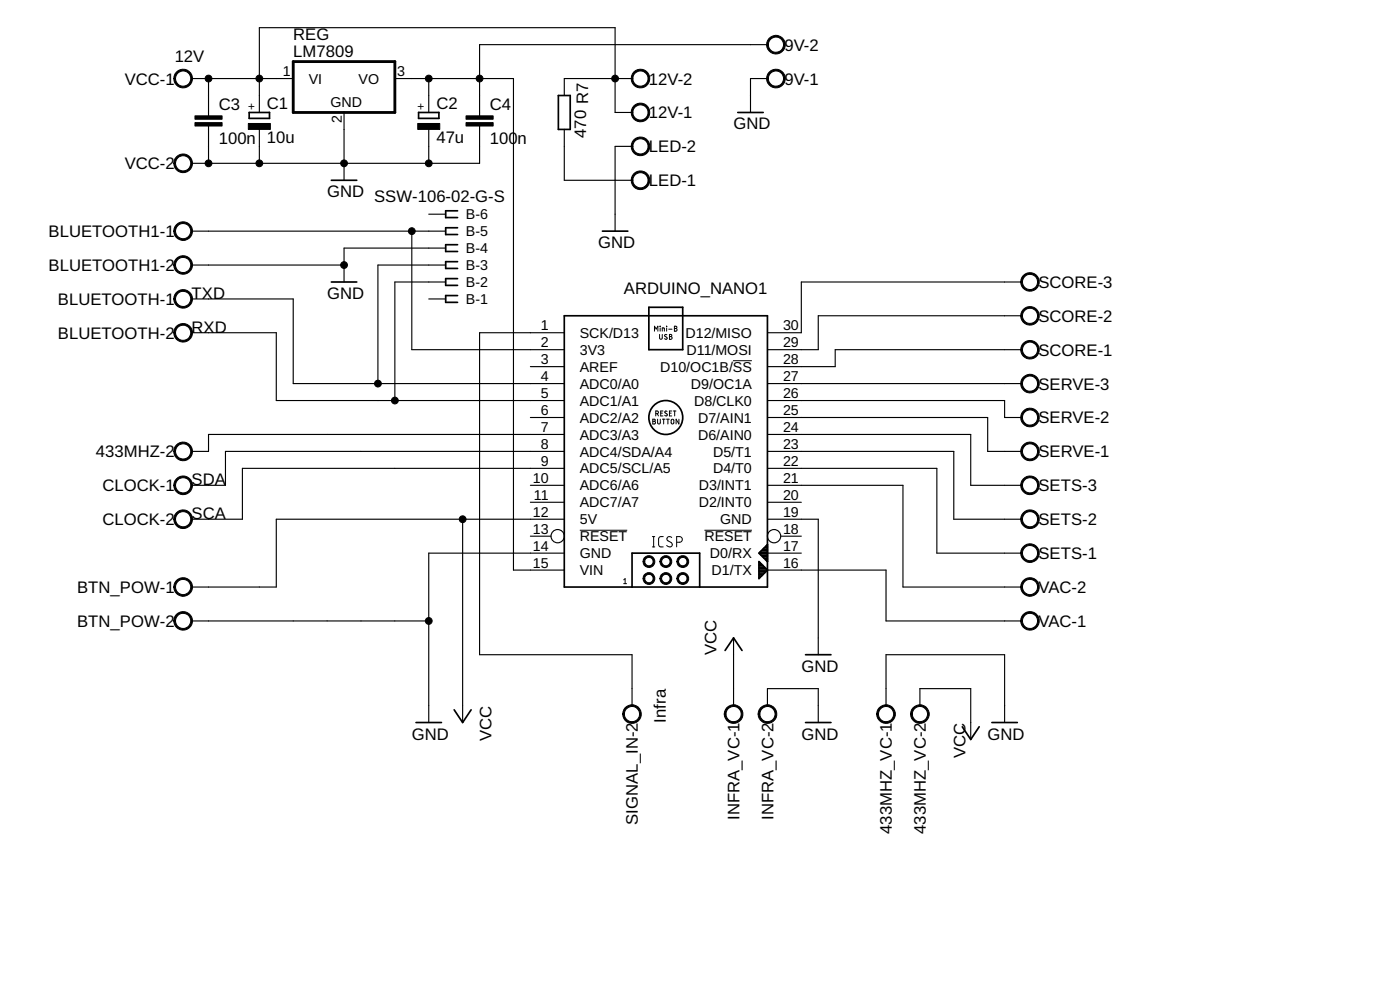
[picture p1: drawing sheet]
<svg xmlns="http://www.w3.org/2000/svg" width="210mm" height="148mm" viewBox="0 0 210 148" stroke-linecap="round" stroke-linejoin="round" font-family="sans-serif">
<g fill="none" stroke="#000" stroke-width=".15">
<path d="M98.1 49.6v-.7l.3 .4 .2-.4v.7M98.9 50.1v.6l.2 .1 .2-.1v-.6M99 48.9h.1M99 49.1v.5M99.3 49.6v-.5l.3 .1v.4M99.9 48.9h.1M99.9 49.1v.5M100 50.2l-.3-.1-.1 .2 .4 .3v.2h-.1l-.3-.1M100.3 49.3h.5M100.4 50.1l.3 .1v.1l-.1 .1 .2 .1v.2l-.2 .1h-.2zM100.4 50.4h.2M101.1 48.9l.4 .1v.1l-.2 .1 .2 .1-.1 .3h-.3z"/>
<path d="M101.1 49.2h.2M109.9 54h2.8M86.9 79.4h7.1M97.9 62.8l.3 .1v.1l-.1 .1 .2 .1-.1 .3h-.3zM97.9 63.1h.2M98.3 62h.3l.1-.3-.4-.1v.7M98.6 62l.1 .3M98.6 62.8v.6l.2 .1 .2-.1v-.6M99.1 61.9h.2M99.3 62.8h.4M99.4 61.6h-.3v.7h.3M99.5 62.8v.7"/>
<path d="M99.9 62.8h.5M100 61.6h-.2l-.1 .1 .3 .4v.1l-.1 .1-.2-.1M100.1 62.8v.7M100.4 61.9h.2M100.6 62.9l.2-.1 .2 .1v.4l-.1 .2-.3-.1zM100.7 61.6h-.3v.7h.3M100.9 61.6h.4M101.2 61.6v.7M101.8 62.8v.7l-.4-.7v.7M105.6 79.4h7.1M93.5 86.9l.2-.2v.7M93.5 87.4h.4"/>
<path d="M97.8 81.9h.4M97.8 80.4h.4M98 80.4v1.5M99.4 80.4h-.4l-.3 .3 .1 1 .2 .2h.4M100.7 80.5a.4 .4 0 0 0-.5-.1 .4 .4 0 0 0-.1 .6l.5 .3a.39 .39 0 0 1 .1 .6 .39 .39 0 0 1-.6-.1l-.2-.1M101.5 81.2h.4a.42 .42 0 0 0 .4-.4 .42 .42 0 0 0-.4-.4h-.4v1.5"/>
</g>
<g fill="none" stroke="#000" stroke-width=".25">
<path d="M37.4 16.8h3v.9h-3zM62.8 16.8h3v.9h-3zM83.7 14.3h1.8v5.1h-1.8zM110.6 16.8h3.8M49.7 27h3.8M68.6 31.6h-1.8v1h1.8M68.6 34.1h-1.8v1h1.8M68.6 36.7h-1.8v1h1.8M68.6 39.2h-1.8v1h1.8M90.3 34.6h3.8M49.7 42.2h3.8M68.6 44.3h-1.8v1h1.8"/>
<path d="M68.6 41.7h-1.8v1.1h1.8M84.6 47.3h30.5v40.6h-30.5zM97.3 46h5.1v6.4h-5.1zM94.8 87.9v-5h10.1v5M108.7 97.5l1.3-1.9 1.3 1.9M113.8 84.1l1.3 1.3-1.3 1.3zM113.8 86.5h.2M113.8 86.3h.4M113.8 86.1h.6M113.8 85.9h.8M113.8 85.6h1.1M113.8 85.4h1.3"/>
<path d="M113.8 85.2h1.1M113.8 85h.8M113.8 84.7h.6M113.8 84.5h.4M113.8 84.3h.2M113.9 83h1.2M113.9 82.7h1.2M114.1 83.2h1M114.2 82.5h.9M114.3 83.4h.8M114.4 82.3h.7M114.6 83.6h.5"/>
<path d="M114.6 82.1h.5M114.8 83.8h.3M114.8 81.9h.3M115 84.1h.1M115 81.6h.1M115.1 81.6l-1.3 1.3 1.3 1.2M120.8 98.1h3.8M62.4 108.2h3.8M68.1 106.3l1.3 1.9 1.2-1.9M120.8 108.2h3.8M144.3 108.9l1.2 1.9 1.3-1.9M148.7 108.2h3.8"/>
<circle cx="99.8" cy="62.5" r="2.54"/>
</g>
<g fill="none" stroke="#000" stroke-width=".17">
<path d="M28.7 11.8h15.3M31.3 11.8v5.6M31.3 18.9v5.6M38.9 16.8v-12.7h53.3v12.7h2.6M38.9 19.4v5.1M51.6 16.8v10.2M59.2 11.8h17.8v73.6h7.6M64.3 11.8v5M64.3 19.4v5.1M71.9 18.9v5.6h-43.2M84.6 19.4v7.6h10.2M94.8 11.8h-10.2v2.5"/>
<path d="M115.1 11.8h-2.6v5M115.1 6.7h-43.2v10.7M28.7 34.6h38.1M28.7 39.7h22.9M61.7 34.6v17.8h22.9M64.3 32.1h2.5M66.8 37.2h-15.2v5M66.8 39.7h-10.1v17.8M94.8 21.9h-2.6v12.7M28.7 49.8h12.7v10.2h43.2M28.7 44.8h15.3v12.7h40.6M64.3 44.8h2.5"/>
<path d="M66.8 42.2h-7.6v17.8M79.5 54.9h5.1M84.6 49.8h-12.7v48.3h22.9v7.6M115.1 57.5h38.1M153.2 52.4h-28v2.5h-10.1M153.2 47.3h-30.5v5.1h-7.6M153.2 42.2h-33.1v7.6h-5M69.4 77.8v30.4M79.5 75.2h5.1M79.5 72.7h5.1M79.5 62.5h5.1M84.6 70.2h-48.3v7.6h-7.6"/>
<path d="M84.6 77.8h-43.2v10.1h-12.7M84.6 67.6h-50.8v5.1h-5.1M84.6 65.1h-53.3v2.5h-2.6M115.1 70.2h25.4v12.7h12.7M115.1 77.8h7.6v20.3M115.1 67.6h27.9v10.2h10.2M115.1 75.2h5M115.1 72.7h20.3v15.2h17.8M115.1 65.1h30.4v7.6h7.7M115.1 62.5h33v5.1h5.1M115.1 60h35.5v2.5h2.6M28.7 93h35.6"/>
<path d="M79.5 80.3h3.1M84.6 82.9h-20.3v25.3M110 95.6v10.1M115.1 85.4h17.7v7.6h20.4M115.1 82.9h5M117.1 80.3h3M115.1 105.7v-2.5h7.6v5M132.8 105.7v-7.6h17.8v10.1M137.9 105.7v-2.5h7.6v7.6"/>
<circle cx="83.6" cy="80.3" r=".99"/>
<circle cx="116.1" cy="80.3" r=".99"/>
</g>
<g fill="#000" stroke="#000" stroke-width=".15">
<path d="M26.4 10.8a1.4 1.4 0 0 1 2.3 .3 1.4 1.4 0 0 1-.9 2 1.4 1.4 0 0 1-1.7-1.3h.2a1.15 1.15 0 0 1 1.6-1.1 1.15 1.15 0 0 1 .3 1.9 1.15 1.15 0 0 1-1.8-.5l-.1-.3h-.2l.1-.7z" fill-rule="evenodd"/>
<path d="M95 15.9a1.4 1.4 0 0 1 2.2 .2 1.4 1.4 0 0 1-.8 2.1 1.4 1.4 0 0 1-1.8-1.4h.3a1.14 1.14 0 0 1 1.7-.9 1.14 1.14 0 0 1 .1 1.9 1.14 1.14 0 0 1-1.8-.7v-.3h-.3l.2-.6z" fill-rule="evenodd"/>
<path d="M95 10.8a1.4 1.4 0 0 1 2.2 .2 1.4 1.4 0 0 1-.8 2.1 1.4 1.4 0 0 1-1.8-1.3h.3a1.14 1.14 0 0 1 1.7-1 1.14 1.14 0 0 1 .1 2 1.14 1.14 0 0 1-1.8-.7v-.3h-.3l.2-.7z" fill-rule="evenodd"/>
<path d="M115.3 10.8a1.4 1.4 0 0 1 2.2 .3 1.4 1.4 0 0 1-.8 2 1.4 1.4 0 0 1-1.8-1.3h.3a1.15 1.15 0 0 1 1.6-1.1 1.15 1.15 0 0 1 .3 1.9 1.15 1.15 0 0 1-1.9-.5v-.3h-.3l.2-.7z" fill-rule="evenodd"/>
<path d="M115.3 5.7a1.4 1.4 0 0 1 2.2 .3 1.4 1.4 0 0 1-.8 2.1 1.4 1.4 0 0 1-1.8-1.4h.3a1.15 1.15 0 0 1 1.6-1.1 1.15 1.15 0 0 1 .3 1.9 1.15 1.15 0 0 1-1.9-.5v-.3h-.3l.1-.4z" fill-rule="evenodd"/>
<path d="M26.4 23.5a1.4 1.4 0 0 1 2.3 .3 1.4 1.4 0 0 1-.9 2 1.4 1.4 0 0 1-1.7-1.3h.2a1.15 1.15 0 0 1 1.6-1.1 1.15 1.15 0 0 1 .3 1.9 1.15 1.15 0 0 1-1.8-.6l-.1-.2h-.2l.1-.7z" fill-rule="evenodd"/>
<path d="M26.4 33.7a1.4 1.4 0 0 1 2.3 .2 1.4 1.4 0 0 1-.9 2.1 1.4 1.4 0 0 1-1.7-1.4h.2a1.15 1.15 0 0 1 1.6-1.1 1.15 1.15 0 0 1 .3 2 1.15 1.15 0 0 1-1.8-.6l-.1-.3h-.2l.1-.6z" fill-rule="evenodd"/>
<path d="M26.4 38.7a1.4 1.4 0 0 1 2.3 .3 1.4 1.4 0 0 1-.9 2 1.4 1.4 0 0 1-1.7-1.3h.2a1.15 1.15 0 0 1 1.6-1.1 1.15 1.15 0 0 1 .3 1.9 1.15 1.15 0 0 1-1.8-.5l-.1-.3h-.2v-.4z" fill-rule="evenodd"/>
<path d="M95 26.1a1.4 1.4 0 0 1 2.2 .1 1.4 1.4 0 0 1-.8 2.1 1.4 1.4 0 0 1-1.8-1.3h.3a1.14 1.14 0 0 1 1.7-.9 1.14 1.14 0 0 1 .1 1.9 1.14 1.14 0 0 1-1.8-.7v-.3h-.3l.1-.4z" fill-rule="evenodd"/>
<path d="M95 21a1.4 1.4 0 0 1 2.2 .2 1.4 1.4 0 0 1-.8 2 1.4 1.4 0 0 1-1.8-1.3h.3a1.14 1.14 0 0 1 1.7-.9 1.14 1.14 0 0 1 .1 1.9 1.14 1.14 0 0 1-1.8-.7v-.3h-.3l.2-.6z" fill-rule="evenodd"/>
<path d="M26.4 43.8a1.4 1.4 0 0 1 2.3 .2 1.4 1.4 0 0 1-.9 2.1 1.4 1.4 0 0 1-1.7-1.3h.2a1.15 1.15 0 0 1 1.6-1.1 1.15 1.15 0 0 1 .3 1.9 1.15 1.15 0 0 1-1.8-.5l-.1-.3h-.2v-.4z" fill-rule="evenodd"/>
<path d="M26.4 48.9a1.4 1.4 0 0 1 2.3 .2 1.4 1.4 0 0 1-.9 2.1 1.4 1.4 0 0 1-1.7-1.4h.2a1.15 1.15 0 0 1 1.6-1 1.15 1.15 0 0 1 .3 1.9 1.15 1.15 0 0 1-1.8-.6l-.1-.3h-.2l.1-.6z" fill-rule="evenodd"/>
<path d="M153.4 51.4a1.4 1.4 0 0 1 2.2 .3 1.4 1.4 0 0 1-.8 2 1.4 1.4 0 0 1-1.8-1.3h.3a1.14 1.14 0 0 1 1.6-1.1 1.14 1.14 0 0 1 .3 1.9 1.14 1.14 0 0 1-1.9-.5v-.3h-.3l.1-.4z" fill-rule="evenodd"/>
<path d="M153.4 46.4a1.4 1.4 0 0 1 2.2 .2 1.4 1.4 0 0 1-.8 2.1 1.4 1.4 0 0 1-1.8-1.4h.3a1.14 1.14 0 0 1 1.6-1 1.14 1.14 0 0 1 .3 1.9 1.14 1.14 0 0 1-1.9-.6v-.3h-.3l.1-.3z" fill-rule="evenodd"/>
<path d="M153.4 41.3a1.4 1.4 0 0 1 2.2 .2 1.4 1.4 0 0 1-.8 2.1 1.4 1.4 0 0 1-1.8-1.4h.3a1.14 1.14 0 0 1 1.6-1 1.14 1.14 0 0 1 .3 1.9 1.14 1.14 0 0 1-1.9-.6v-.3h-.3l.1-.3z" fill-rule="evenodd"/>
<path d="M153.4 56.5a1.4 1.4 0 0 1 2.2 .3 1.4 1.4 0 0 1-.8 2 1.4 1.4 0 0 1-1.8-1.3h.3a1.14 1.14 0 0 1 1.6-1.1 1.14 1.14 0 0 1 .3 1.9 1.14 1.14 0 0 1-1.9-.5v-.3h-.3l.2-.7z" fill-rule="evenodd"/>
<path d="M26.4 66.7a1.4 1.4 0 0 1 2.3 .2 1.4 1.4 0 0 1-.9 2.1 1.4 1.4 0 0 1-1.7-1.4h.2a1.15 1.15 0 0 1 1.6-1.1 1.15 1.15 0 0 1 .3 2 1.15 1.15 0 0 1-1.8-.6l-.1-.3h-.2l.1-.6z" fill-rule="evenodd"/>
<path d="M26.4 71.8a1.4 1.4 0 0 1 2.3 .2 1.4 1.4 0 0 1-.9 2.1 1.4 1.4 0 0 1-1.7-1.4h.2a1.15 1.15 0 0 1 1.6-1.1 1.15 1.15 0 0 1 .3 1.9 1.15 1.15 0 0 1-1.8-.5l-.1-.3h-.2l.1-.7z" fill-rule="evenodd"/>
<path d="M26.4 76.8a1.4 1.4 0 0 1 2.3 .3 1.4 1.4 0 0 1-.9 2 1.4 1.4 0 0 1-1.7-1.3h.2a1.15 1.15 0 0 1 1.6-1.1 1.15 1.15 0 0 1 .3 1.9 1.15 1.15 0 0 1-1.8-.5l-.1-.3h-.2l.1-.7z" fill-rule="evenodd"/>
<path d="M153.4 76.8a1.39 1.39 0 0 1 2.2 .3 1.39 1.39 0 0 1-.8 2 1.39 1.39 0 0 1-1.8-1.3h.3a1.14 1.14 0 0 1 1.6-1.1 1.14 1.14 0 0 1 .3 1.9 1.14 1.14 0 0 1-1.9-.5v-.3h-.3l.1-.4z" fill-rule="evenodd"/>
<path d="M153.4 71.8a1.39 1.39 0 0 1 2.2 .2 1.39 1.39 0 0 1-.8 2.1 1.39 1.39 0 0 1-1.8-1.4h.3a1.14 1.14 0 0 1 1.6-1.1 1.14 1.14 0 0 1 .3 1.9 1.14 1.14 0 0 1-1.9-.5v-.3h-.3l.2-.7z" fill-rule="evenodd"/>
<path d="M153.4 66.7a1.39 1.39 0 0 1 2.2 .2 1.39 1.39 0 0 1-.8 2.1 1.39 1.39 0 0 1-1.8-1.4h.3a1.14 1.14 0 0 1 1.6-1 1.14 1.14 0 0 1 .3 1.8 1.14 1.14 0 0 1-1.9-.5v-.3h-.3l.2-.6z" fill-rule="evenodd"/>
<path d="M153.4 61.6a1.39 1.39 0 0 1 2.2 .2 1.39 1.39 0 0 1-.8 2.1 1.39 1.39 0 0 1-1.8-1.4h.3a1.14 1.14 0 0 1 1.6-1 1.14 1.14 0 0 1 .3 1.9 1.14 1.14 0 0 1-1.9-.6v-.3h-.3l.2-.6z" fill-rule="evenodd"/>
<path d="M26.4 87a1.4 1.4 0 0 1 2.3 .2 1.4 1.4 0 0 1-.9 2.1 1.4 1.4 0 0 1-1.7-1.4h.2a1.15 1.15 0 0 1 1.6-1 1.15 1.15 0 0 1 .3 1.9 1.15 1.15 0 0 1-1.8-.6l-.1-.3h-.2v-.3z" fill-rule="evenodd"/>
<path d="M26.4 92.1a1.4 1.4 0 0 1 2.3 .2 1.4 1.4 0 0 1-.9 2.1 1.4 1.4 0 0 1-1.7-1.4h.2a1.15 1.15 0 0 1 1.6-1.1 1.15 1.15 0 0 1 .3 2 1.15 1.15 0 0 1-1.8-.6l-.1-.3h-.2v-.3z" fill-rule="evenodd"/>
<path d="M96.6 86.1a.89 .89 0 0 1 1.4 0 .89 .89 0 0 1-.4 1.4 .89 .89 0 0 1-1.2-.8h.3a.63 .63 0 0 1 .9-.6 .63 .63 0 0 1 .1 1.1 .63 .63 0 0 1-1-.3v-.2h-.3z" fill-rule="evenodd"/>
<path d="M96.6 83.6a.89 .89 0 0 1 1.4 0 .89 .89 0 0 1-.4 1.3 .89 .89 0 0 1-1.2-.8h.3a.63 .63 0 0 1 .9-.5 .63 .63 0 0 1 .1 1.1 .63 .63 0 0 1-1-.4v-.2h-.3z" fill-rule="evenodd"/>
<path d="M99.1 86.1a.9 .9 0 0 1 1.5 .1 .9 .9 0 0 1-.5 1.3 .9 .9 0 0 1-1.2-.8h.3a.64 .64 0 0 1 .8-.7 .64 .64 0 0 1 .3 1.1 .64 .64 0 0 1-1.1-.2v-.2h-.3z" fill-rule="evenodd"/>
<path d="M99.1 83.6a.9 .9 0 0 1 1.5 0 .9 .9 0 0 1-.5 1.4 .9 .9 0 0 1-1.2-.9h.3a.64 .64 0 0 1 .8-.6 .64 .64 0 0 1 .3 1 .64 .64 0 0 1-1.1-.2v-.2h-.3z" fill-rule="evenodd"/>
<path d="M101.7 83.6a.9 .9 0 0 1 1.4 0 .9 .9 0 0 1-.5 1.4 .9 .9 0 0 1-1.1-.9h.2a.64 .64 0 0 1 .9-.6 .64 .64 0 0 1 .2 1 .64 .64 0 0 1-1-.2l-.1-.2h-.2z" fill-rule="evenodd"/>
<path d="M101.7 86.1a.9 .9 0 0 1 1.4 .1 .9 .9 0 0 1-.5 1.3 .9 .9 0 0 1-1.1-.8h.2a.64 .64 0 0 1 .9-.7 .64 .64 0 0 1 .2 1.1 .64 .64 0 0 1-1-.2l-.1-.2h-.2z" fill-rule="evenodd"/>
<path d="M153.4 81.9a1.39 1.39 0 0 1 2.2 .3 1.39 1.39 0 0 1-.8 2 1.39 1.39 0 0 1-1.8-1.3h.3a1.14 1.14 0 0 1 1.6-1.1 1.14 1.14 0 0 1 .3 1.9 1.14 1.14 0 0 1-1.9-.6v-.2h-.3l.1-.4z" fill-rule="evenodd"/>
<path d="M153.4 92.1a1.4 1.4 0 0 1 2.2 .2 1.4 1.4 0 0 1-.8 2.1 1.4 1.4 0 0 1-1.8-1.4h.3a1.14 1.14 0 0 1 1.6-1 1.14 1.14 0 0 1 .3 1.8 1.14 1.14 0 0 1-1.9-.5v-.3h-.3l.1-.3z" fill-rule="evenodd"/>
<path d="M153.4 87a1.4 1.4 0 0 1 2.2 .2 1.4 1.4 0 0 1-.8 2.1 1.4 1.4 0 0 1-1.8-1.4h.3a1.14 1.14 0 0 1 1.6-1 1.14 1.14 0 0 1 .3 1.9 1.14 1.14 0 0 1-1.9-.6v-.3h-.3l.1-.3z" fill-rule="evenodd"/>
<path d="M93.7 106a1.4 1.4 0 0 1 2.2 .2 1.4 1.4 0 0 1-.7 2.1 1.4 1.4 0 0 1-1.8-1.3h.2a1.14 1.14 0 0 1 1.7-1 1.14 1.14 0 0 1 .1 2 1.14 1.14 0 0 1-1.8-.7v-.3h-.2l.1-.7z" fill-rule="evenodd"/>
<path d="M109 106a1.4 1.4 0 0 1 2.2 .3 1.4 1.4 0 0 1-.8 2 1.4 1.4 0 0 1-1.8-1.3h.2a1.15 1.15 0 0 1 1.7-1.1 1.15 1.15 0 0 1 .2 1.9 1.15 1.15 0 0 1-1.8-.5l-.1-.3h-.2v-.4z" fill-rule="evenodd"/>
<path d="M114 106a1.4 1.4 0 0 1 2.3 .3 1.4 1.4 0 0 1-.9 2 1.4 1.4 0 0 1-1.7-1.3h.2a1.15 1.15 0 0 1 1.6-1.1 1.15 1.15 0 0 1 .3 1.9 1.15 1.15 0 0 1-1.8-.5l-.1-.3h-.2l.1-.7z" fill-rule="evenodd"/>
<path d="M131.8 106a1.4 1.4 0 0 1 2.2 .3 1.4 1.4 0 0 1-.8 2 1.4 1.4 0 0 1-1.8-1.3h.3a1.15 1.15 0 0 1 1.6-1.1 1.15 1.15 0 0 1 .3 1.9 1.15 1.15 0 0 1-1.9-.5v-.3h-.3l.2-.7z" fill-rule="evenodd"/>
<path d="M136.9 106a1.4 1.4 0 0 1 2.2 .3 1.4 1.4 0 0 1-.8 2 1.4 1.4 0 0 1-1.8-1.3h.3a1.15 1.15 0 0 1 1.6-1.1 1.15 1.15 0 0 1 .3 1.9 1.15 1.15 0 0 1-1.9-.5v-.3h-.3l.2-.7z" fill-rule="evenodd"/>
<circle cx="31.3" cy="11.8" r=".51"/>
<circle cx="38.9" cy="11.8" r=".51"/>
<circle cx="64.3" cy="11.8" r=".51"/>
<circle cx="71.9" cy="11.8" r=".51"/>
<circle cx="92.2" cy="11.8" r=".51"/>
<circle cx="31.3" cy="24.5" r=".51"/>
<circle cx="38.9" cy="24.5" r=".51"/>
<circle cx="51.6" cy="24.5" r=".51"/>
<circle cx="51.6" cy="39.7" r=".51"/>
<circle cx="61.7" cy="34.6" r=".51"/>
<circle cx="64.3" cy="24.5" r=".51"/>
<circle cx="56.7" cy="57.5" r=".51"/>
<circle cx="59.2" cy="60" r=".51"/>
<circle cx="69.4" cy="77.8" r=".51"/>
<circle cx="64.3" cy="93" r=".51"/>
</g>
<path d="M44 9.2h15.2v7.6h-15.2z" fill="none" stroke="#000" stroke-width=".42"/>
<path d="M29.2 17.4h4.1v.5h-4.1zM29.2 18.4h4.1v.5h-4.1zM37.2 18.5h3.3v.9h-3.3zM62.6 18.5h3.3v.9h-3.3zM69.9 17.4h4v.5h-4zM69.9 18.4h4v.5h-4z" fill="#000" stroke="#000" stroke-width=".15"/>
<g font-size="2.5">
<text x="26.2" y="9.2">12V</text>
<text x="44" y="8.6">LM7809</text>
<text x="44" y="6.1">REG</text>
<text x="117.6" y="7.6">9V-2</text>
<text x="18.7" y="12.7">VCC-1</text>
<text x="32.8" y="16.5">C3</text>
<text x="40" y="16.4">C1</text>
<text x="65.4" y="16.4">C2</text>
<text x="73.4" y="16.5">C4</text>
<text x="97.3" y="17.7">12V-1</text>
<text x="97.3" y="12.7">12V-2</text>
<text x="117.6" y="12.7">9V-1</text>
<text x="32.8" y="21.5">100n</text>
<text x="40" y="21.4">10u</text>
<text x="65.4" y="21.4">47u</text>
<text x="73.4" y="21.5">100</text>
<text x="77.6" y="21.5">n</text>
<text x="87.9" y="20.7" transform="rotate(-90 87.9 20.7)">470 R7</text>
<text x="97.3" y="22.8">LED-2</text>
<text x="110" y="19.4">GND</text>
<text x="18.7" y="25.4">VCC-2</text>
<text x="49" y="29.5">GND</text>
<text x="97.3" y="27.9">LED-1</text>
<text x="7.3" y="35.5">BLUETOOTH1-1</text>
<text x="56.1" y="30.3">SSW-106-02-G-S</text>
<text x="7.3" y="40.6">BLUETOOTH1-2</text>
<text x="89.7" y="37.2">GND</text>
<text x="8.7" y="45.7">BLUETOOTH-1</text>
<text x="28.7" y="44.8">TXD</text>
<text x="49" y="44.8">GND</text>
<text x="93.5" y="44">ARDUINO_NANO1</text>
<text x="155.7" y="43.1">SCORE-3</text>
<text x="8.7" y="50.7">BLUETOOTH-2</text>
<text x="28.7" y="49.9">RXD</text>
<text x="155.7" y="53.3">SCORE-1</text>
<text x="155.7" y="48.2">SCORE-2</text>
<text x="155.7" y="58.4">SERVE-3</text>
<text x="155.7" y="63.4">SERVE-2</text>
<text x="14.4" y="68.5">433MHZ-2</text>
<text x="155.7" y="68.5">SERVE-1</text>
<text x="15.4" y="73.6">CLOCK-1</text>
<text x="28.7" y="77.8">SCA</text>
<text x="28.7" y="72.7">SDA</text>
<text x="155.7" y="73.6">SETS-3</text>
<text x="15.4" y="78.7">CLOCK-2</text>
<text x="155.7" y="83.8">SETS-1</text>
<text x="155.7" y="78.7">SETS-2</text>
<text x="11.6" y="88.8">BTN_POW-1</text>
<text x="155.7" y="88.8">VAC-2</text>
<text x="11.6" y="93.9">BTN_POW-2</text>
<text x="155.7" y="93.9">VAC-1</text>
<text x="107.5" y="98.1" transform="rotate(-90 107.5 98.1)">VCC</text>
<text x="120.1" y="100.6">GND</text>
<text x="61.7" y="110.8">GND</text>
<text x="73.7" y="111" transform="rotate(-90 73.7 111)">VCC</text>
<text x="99.8" y="108.3" transform="rotate(-90 99.8 108.3)">Infra</text>
<text x="120.1" y="110.8">GND</text>
<text x="144.8" y="113.5" transform="rotate(-90 144.8 113.5)">VCC</text>
<text x="148.1" y="110.8">GND</text>
<text x="95.6" y="123.6" transform="rotate(-90 95.6 123.6)">SIGNAL_IN-2</text>
<text x="110.9" y="122.8" transform="rotate(-90 110.9 122.8)">INFRA_VC-1</text>
<text x="116" y="122.8" transform="rotate(-90 116 122.8)">INFRA_VC-2</text>
<text x="133.7" y="124.9" transform="rotate(-90 133.7 124.9)">433MHZ_VC-1</text>
<text x="138.8" y="124.9" transform="rotate(-90 138.8 124.9)">433MHZ_VC-2</text>
</g>
<g font-size="2.1">
<text x="42.4" y="11.4">1</text>
<text x="59.6" y="11.4">3</text>
<text x="46.3" y="12.5">VI</text>
<text x="49.6" y="16.1">GND</text>
<text x="53.8" y="12.5">VO</text>
<text x="51.2" y="18.4" transform="rotate(-90 51.2 18.4)">2</text>
<text x="69.9" y="35.4">B-5</text>
<text x="69.9" y="32.8">B-6</text>
<text x="69.9" y="40.5">B-3</text>
<text x="69.9" y="37.9">B-4</text>
<text x="69.9" y="45.5">B-1</text>
<text x="69.9" y="43">B-2</text>
<text x="81.1" y="49.5">1</text>
<text x="81.1" y="52">2</text>
<text x="86.9" y="50.6">SCK/D13</text>
<text x="86.9" y="53.2">3V3</text>
<text x="102.8" y="50.6">D12/MISO</text>
<text x="102.9" y="53.2">D11/MOSI</text>
<text x="117.4" y="52">29</text>
<text x="117.4" y="49.5">30</text>
<text x="81.1" y="54.6">3</text>
<text x="81.1" y="57.1">4</text>
<text x="81.1" y="59.7">5</text>
<text x="86.9" y="55.7">AREF</text>
<text x="86.9" y="58.2">ADC0/A0</text>
<text x="99" y="55.7">D10/OC1B/SS</text>
<text x="103.6" y="58.2">D9/OC1A</text>
<text x="117.4" y="59.7">26</text>
<text x="117.4" y="57.1">27</text>
<text x="117.4" y="54.6">28</text>
<text x="81.1" y="62.2">6</text>
<text x="81.1" y="64.7">7</text>
<text x="86.9" y="60.8">ADC1/A1</text>
<text x="86.9" y="63.3">ADC2/A2</text>
<text x="86.9" y="65.9">ADC3/A3</text>
<text x="104.1" y="60.8">D8/CLK0</text>
<text x="104.7" y="65.9">D6/AIN0</text>
<text x="104.7" y="63.3">D7/AIN1</text>
<text x="117.4" y="64.7">24</text>
<text x="117.4" y="62.2">25</text>
<text x="81.1" y="67.3">8</text>
<text x="81.1" y="69.8">9</text>
<text x="86.9" y="68.4">ADC4/SDA/A4</text>
<text x="86.9" y="70.9">ADC5/SCL/A5</text>
<text x="106.9" y="70.9">D4/T0</text>
<text x="106.9" y="68.4">D5/T1</text>
<text x="117.4" y="69.8">22</text>
<text x="117.4" y="67.3">23</text>
<text x="79.9" y="72.4">10</text>
<text x="79.9" y="77.4">12</text>
<text x="80" y="74.9">11</text>
<text x="86.9" y="73.5">ADC6/A6</text>
<text x="86.9" y="76">ADC7/A7</text>
<text x="104.8" y="76">D2/INT0</text>
<text x="104.8" y="73.5">D3/INT1</text>
<text x="117.4" y="77.4">19</text>
<text x="117.4" y="74.9">20</text>
<text x="117.4" y="72.4">21</text>
<text x="79.9" y="80">13</text>
<text x="79.9" y="82.5">14</text>
<text x="86.9" y="78.5">5V</text>
<text x="86.9" y="81.1">RESET</text>
<text x="86.9" y="83.6">GND</text>
<text x="105.6" y="81.1">RESET</text>
<text x="106.4" y="83.6">D0/RX</text>
<text x="108" y="78.5">GND</text>
<text x="117.4" y="82.5">17</text>
<text x="117.4" y="80">18</text>
<text x="79.9" y="85">15</text>
<text x="86.9" y="86.2">VIN</text>
<text x="106.7" y="86.2">D1/TX</text>
<text x="117.4" y="85">16</text>
</g>
<g font-size="1.8">
<text x="38.3" y="16.4" transform="rotate(-90 38.3 16.4)">+</text>
<text x="63.7" y="16.4" transform="rotate(-90 63.7 16.4)">+</text>
</g>
</svg>
